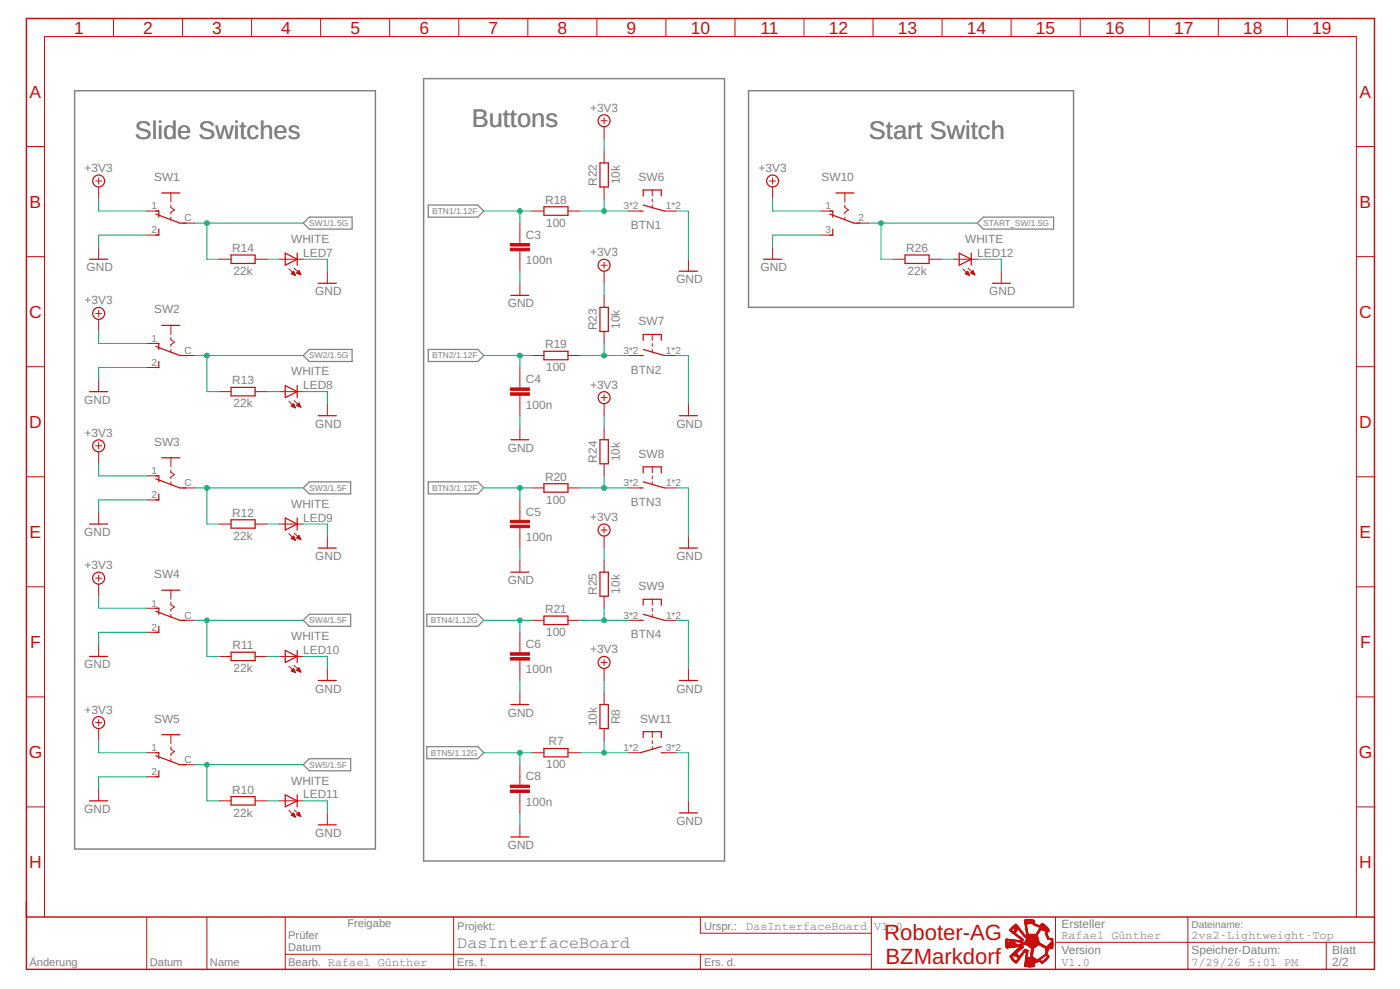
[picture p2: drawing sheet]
<svg xmlns="http://www.w3.org/2000/svg" width="287mm" height="203mm" viewBox="0 0 287 203" stroke-linecap="round" stroke-linejoin="round" font-family="sans-serif">
<path d="M15.3 18.6h61.7v155.5h-61.7zM86.9 16.1h61.7v160.5h-61.7zM153.5 18.6h66.7v44.4h-66.7z" fill="none" stroke="#808080" stroke-width=".3"/>
<path d="M63.4 44.5h8.8v2.5h-8.8l-1.2-1.2zM87.8 42.1h10.2l1.2 1.2-1.2 1.2h-10.2zM201.7 44.5h14.4v2.5h-14.4l-1.3-1.2zM63.4 71.7h8.8v2.4h-8.8l-1.2-1.2zM87.8 71.7h10.2l1.2 1.2-1.2 1.2h-10.2zM63.4 98.8h8.5v2.5h-8.5l-1.2-1.2zM87.8 98.8h10.2l1.2 1.3-1.2 1.2h-10.2zM63.4 126h8.5v2.5h-8.5l-1.2-1.3zM87.5 126h10.5l1.2 1.2-1.2 1.3h-10.5zM62.2 156.8l1.2-1.2h8.5v2.5h-8.5zM87.5 153.1h10.5l1.2 1.3-1.2 1.2h-10.5z" fill="none" stroke="#808080" stroke-width=".25"/>
<g fill="none" stroke="#c90d0c" stroke-width=".21">
<path d="M23.3 3.8v3.7M37.4 3.8v3.7M51.6 3.8v3.7M65.8 3.8v3.7M79.9 3.8v3.7M94.1 3.8v3.7M108.3 3.8v3.7M122.4 3.8v3.7M136.6 3.8v3.7M150.7 3.8v3.7M164.9 3.8v3.7M179.1 3.8v3.7"/>
<path d="M193.2 3.8v3.7M207.4 3.8v3.7M221.6 3.8v3.7M235.7 3.8v3.7M249.9 3.8v3.7M264.1 3.8v3.7M5.4 30.1h3.7M19.6 37.1h1.2M20.2 36.5v1.2M20.2 38.4v2.4M35.1 39.6v1.8M123.3 24.8h1.2"/>
<path d="M123.9 24.2v1.2M123.9 26v2.5M123.9 30.9v2.5M123.9 38.4v2.4M133.8 39v1.2M157.9 37.1h1.2M158.5 36.5v1.2M158.5 38.4v2.4M173.3 39.6v1.8M278.2 30.1h3.7M5.4 52.6h3.7M20.2 50.7v2.5"/>
<path d="M30.1 43.3h2.5M30.1 48.2h2.5M35.1 42.1v.4l.7 .6-.7 .4v.4M35.1 44.5v.6M37.5 45.8h2.5M44.9 53.2h2.5M52.3 53.2h2.5M57.3 53.2h4.9M59.2 55.1l1.4 1.4M59.8 56.2h.7M59.8 56h.6M59.9 55.9h.4"/>
<path d="M60 56.3h.5M60.1 55.8h.2M60.2 55.7h.1M60.2 55.6l.4 .9-.9-.4zM60.3 56.4h.2M60.3 55l1.4 1.4M60.6 56.5h.1M60.8 56l.5-.5 .4 .9zM60.9 56h.7M60.9 55.9h.6M61 55.8h.5M61.2 56.2h.4"/>
<path d="M61.2 55.7h.2M61.3 55.6h.1M61.4 56.3h.3M67.1 55.6v2.5M106.6 45.8v4.2M106.6 51.4v4.2M106.6 58.1v2.5M109.1 43.3h2.5M116.5 43.3h2.5M123.3 54.4h1.2M123.9 53.8v1.2M123.9 55.6v2.5"/>
<path d="M128.9 43.3h2.4M133.8 40.8v.6M133.8 42.1v.6M136.3 43.3h2.4M141.2 53.2v2.4M158.5 50.7v2.5M168.4 43.3h2.4M168.4 48.2h2.4M173.3 42.1v.4l.7 .6-.7 .4v.4M173.3 44.5v.6M175.8 45.8h2.4M183.2 53.2h2.4"/>
<path d="M190.6 53.2h2.4M195.5 53.2h4.9M197.5 55.1l1.3 1.4M198 56.1l.5-.5 .3 .9zM198 56.2h.7M198.1 56h.6M198.2 55.9h.4M198.3 56.3h.4M198.3 55.8h.2M198.4 55.7h.1M198.6 56.4h.2M198.6 55l1.4 1.4"/>
<path d="M198.8 56.5h.1M199.1 56l.5-.5 .4 .9zM199.2 56h.6M199.2 55.9h.6M199.3 55.8h.4M199.4 56.2h.5M199.4 55.7h.3M199.5 55.6h.1M199.7 56.3h.2M205.4 55.6v2.5M278.2 52.6h3.7M5.4 75.2h3.7"/>
<path d="M19.6 64.3h1.2M20.2 63.6v1.3M20.2 65.5v2.5M20.2 77.9v2.4M30.1 75.4h2.5M30.1 70.4h2.5M35.1 66.7v1.9M35.1 69.2v.5l.7 .5-.7 .5v.4M35.1 71.7v.6M37.5 72.9h2.5M106.6 75.4v4.2M109.1 72.9h2.5"/>
<path d="M116.5 72.9h2.5M123.9 60.6v2.4M123.9 68v2.4M128.9 72.9h2.4M133.8 68.6v1.2M133.8 70.4v.7M133.8 71.7v.6M136.3 72.9h2.4M278.2 75.2h3.7M5.4 97.8h3.7M19.6 91.4h1.2M20.2 90.8v1.3"/>
<path d="M20.2 92.7v2.4M30.1 97.6h2.5M35.1 93.9v1.9M35.1 96.4v.5l.7 .4-.7 .6v.3M35.1 98.8v.7M44.9 80.3h2.5M52.3 80.3h2.5M57.3 80.3h4.9M59.2 82.3l1.4 1.4M59.7 83.3l.9 .4M59.7 83.3l.5-.5 .4 .9M59.8 83.3h.6"/>
<path d="M59.9 83.1h.5M59.9 83.4h.6M60 83h.3M60.1 82.9h.2M60.2 83.5h.3M60.2 82.8h.1M60.3 82.2l1.4 1.3M60.5 83.6h.1M60.9 83.1h.6M61 83h.5M61.1 83.3h.5M61.1 82.9h.3"/>
<path d="M61.2 82.8h.2M61.3 82.7h.1M61.3 83.4h.3M61.3 82.7l-.5 .5 .9 .3M61.3 82.7l.4 .8M61.6 83.5h.1M67.1 82.8v2.5M106.6 81.1v4.2M106.6 87.7v2.5M123.3 81.6h1.2M123.9 80.9v1.3M123.9 82.8v2.5"/>
<path d="M123.9 87.7v2.5M123.9 95.1v2.5M133.8 95.8v1.2M133.8 97.6v.6M133.8 98.8v.7M141.2 82.8v2.5M278.2 97.8h3.7M19.6 118.6h1.2M20.2 105v2.5M20.2 118v1.2M20.2 119.8v2.5M30.1 102.5h2.5"/>
<path d="M37.5 100.1h2.5M44.9 107.5h2.5M52.3 107.5h2.5M57.3 107.5h4.9M59.2 109.5l1.4 1.3M59.8 110.4h.6M59.9 110.5h.6M59.9 110.3h.5M60 110.2h.3M60.1 110.6h.4M60.1 110h.2M60.2 109.9l.4 .9-.9-.4z"/>
<path d="M60.3 109.3l1.4 1.4M60.4 110.7h.2M60.9 110.3h.6M61 110.4h.6M61 110.2h.5M61.1 110h.3M61.3 110.5h.3M61.3 109.9h.1M61.3 109.8l.4 .9-.9-.4zM61.5 110.6h.2M67.1 109.9v2.5M106.6 102.5v4.2"/>
<path d="M106.6 108.2v4.2M106.6 114.9v2.4M109.1 100.1h2.5M116.5 100.1h2.5M123.3 108.7h1.2M123.9 108.1v1.2M123.9 109.9v2.5M123.9 114.9v2.4M128.9 100.1h2.4M136.3 100.1h2.4M141.2 109.9v2.5M5.4 120.4h3.7"/>
<path d="M20.2 132.2v2.4M30.1 129.7h2.5M30.1 124.8h2.5M35.1 121.1v1.8M35.1 123.5v.5l.7 .5-.7 .5v.4M35.1 126v.6M37.5 127.2h2.5M44.9 134.6h2.5M52.3 134.6h2.5M57.3 134.6h4.9M59.2 136.6l1.4 1.4M59.7 137.6l.9 .4"/>
<path d="M59.8 137.6h.6M59.8 137.5h.6M59.9 137.4h.4M60 137.7h.5M60.1 137.3h.2M60.2 137.1h.1M60.2 137.1l.4 .9M60.2 137.1l-.5 .5M60.3 137.8h.2M60.3 136.5l1.4 1.4M60.6 138h.1M60.9 137.5h.7"/>
<path d="M60.9 137.4h.6M61.1 137.3h.3M61.2 137.6h.4M61.2 137.1h.2M61.3 137h.1M61.3 137l.4 .8-.9-.3zM61.4 137.7h.3M67.1 137.1v2.5M106.6 129.7v4.2M106.6 135.4v4.2M109.1 127.2h2.5M116.5 127.2h2.5"/>
<path d="M123.3 135.9h1.2M123.9 122.3v2.5M123.9 135.3v1.2M123.9 137.1v2.5M128.9 127.2h2.4M133.8 122.9v1.2M133.8 124.8v.6M133.8 126v.6M136.3 127.2h2.4M141.2 137.1v2.5M278.2 120.4h3.7M5.4 142.9h3.7"/>
<path d="M19.6 148.2h1.2M20.2 147.6v1.2M20.2 149.4v2.5M30.1 159.3h2.5M30.1 154.4h2.5M35.1 150.7v1.8M35.1 153.1v.5l.7 .5-.7 .5v.4M35.1 155.6v.6M37.5 156.8h2.5M106.6 142v2.5M106.6 156.8v4.3M109.1 154.4h2.5"/>
<path d="M116.5 154.4h2.5M123.9 142v2.5M123.9 149.4v2.5M128.9 154.4h2.4M133.8 150.1v1.2M133.8 151.9v.6M133.8 153.1v.7M136.3 154.4h2.4M278.2 142.9h3.7M5.4 165.5h3.7M20.2 161.8v2.5M44.9 164.3h2.5"/>
<path d="M52.3 164.3h2.5M57.3 164.3h4.9M59.2 166.2l1.4 1.4M59.7 167.2l.5-.5 .4 .9zM59.8 167.2h.6M59.9 167.3h.6M59.9 167h.5M60 166.9h.3M60.1 166.8h.2M60.2 167.4h.3M60.3 166.1l1.4 1.4M60.4 167.5h.2"/>
<path d="M60.8 167.1l.5-.5 .4 .9zM60.9 167h.6M61 167.2h.6M61 166.9h.5M61.1 166.8h.3M61.2 166.7h.2M61.3 167.3h.3M61.6 167.4h.1M67.1 166.7v2.5M106.6 162.5v4.2M106.6 169.2v2.5M141.2 164.3v2.4"/>
<path d="M278.2 165.5h3.7M9.1 188.1v-180.6h269.1v180.6M30.1 188.2v10.6M42.4 188.2v10.6M58.5 188.1v10.7M58.5 195.7h120.2M93 188.1v10.7M143.7 188.1v3.3h35M143.7 195.7v3.1M178.7 188.1v10.7M216.5 193.3h65.3M216.5 188.1v10.7"/>
<path d="M243.7 188.1v10.7M272 193.3v5.5"/>
</g>
<path d="M5.4 188.1h276.5v-184.3h-276.5v195h276.5v-10.6" fill="none" stroke="#c90d0c" stroke-width=".3"/>
<g fill="#c90d0c" stroke="#c90d0c" stroke-width=".21">
<path d="M211 198.3h.5z"/>
<path d="M210.5 198.2l1.4 .1z"/>
<path d="M210.2 198.2h2z"/>
<path d="M210.2 198.1l2 .1z"/>
<path d="M210.2 198.1h2z"/>
<path d="M210.2 198h.3z"/>
<path d="M210.6 198h1.6z"/>
<path d="M210.2 197.9l.3 .1z"/>
<path d="M210.5 197.9l1.7 .1z"/>
<path d="M210.2 197.8l.3 .1z"/>
<path d="M210.5 197.8l1.7 .1z"/>
<path d="M210.2 197.8h2z"/>
<path d="M210.2 197.7h2z"/>
<path d="M210.2 197.6l2 .1z"/>
<path d="M210.2 197.6h2z"/>
<path d="M210.3 197.5h2z"/>
<path d="M213.7 197.5h.2z"/>
<path d="M208.3 197.5h.2z"/>
<path d="M213.6 197.5h.4z"/>
<path d="M208.3 197.4l.3 .1z"/>
<path d="M210.2 197.4l2.3 .1z"/>
<path d="M213.5 197.4l.5 .1z"/>
<path d="M208.2 197.4h.4z"/>
<path d="M210.3 197.4h2.3z"/>
<path d="M213.5 197.4h.6z"/>
<path d="M208.1 197.3l.5 .1z"/>
<path d="M210.3 197.3l2.4 .1z"/>
<path d="M213.4 197.3l.7 .1z"/>
<path d="M208.1 197.3h.6z"/>
<path d="M210.2 197.3h2.6z"/>
<path d="M213.3 197.3h.9z"/>
<path d="M208 197.2l.7 .1z"/>
<path d="M210.3 197.2l2.6 .1z"/>
<path d="M213.3 197.2l.4 .1z"/>
<path d="M213.8 197.2l.4 .1z"/>
<path d="M207.9 197.2h.9z"/>
<path d="M210.3 197.2h2.8z"/>
<path d="M213.2 197.2h.5z"/>
<path d="M213.9 197.2h.4z"/>
<path d="M207.9 197.1l.4 .1z"/>
<path d="M208.4 197.1l.3 .1z"/>
<path d="M210.3 197.1l3.3 .1z"/>
<path d="M213.9 197.1l.4 .1z"/>
<path d="M207.8 197.1h.5z"/>
<path d="M208.5 197.1h.3z"/>
<path d="M210.3 197.1h3.3z"/>
<path d="M214 197.1h.4z"/>
<path d="M207.8 197l.4 .1z"/>
<path d="M208.5 197l.4 .1z"/>
<path d="M210.3 197l3.2 .1z"/>
<path d="M214.1 197l.4 .1z"/>
<path d="M207.7 197h.5z"/>
<path d="M208.5 197h.4z"/>
<path d="M210.3 197h3.1z"/>
<path d="M214.1 197h.4z"/>
<path d="M207.6 196.9l.5 .1z"/>
<path d="M208.6 196.9l.3 .1z"/>
<path d="M210.3 196.9l3.1 .1z"/>
<path d="M214.2 196.9l.4 .1z"/>
<path d="M207.6 196.9h.4z"/>
<path d="M208.6 196.9h.4z"/>
<path d="M210.3 196.9h3z"/>
<path d="M214.2 196.9h.4z"/>
<path d="M207.6 196.8l.4 .1z"/>
<path d="M208.7 196.8l.3 .1z"/>
<path d="M210.3 196.8l2.4 .1z"/>
<path d="M212.9 196.8l.4 .1z"/>
<path d="M214.3 196.8l.4 .1z"/>
<path d="M207.6 196.8h.3z"/>
<path d="M208.7 196.8h.3z"/>
<path d="M210.4 196.8h2.2z"/>
<path d="M212.9 196.8h.5z"/>
<path d="M214.4 196.8h.3z"/>
<path d="M207.5 196.7l.4 .1z"/>
<path d="M208.7 196.7l.3 .1z"/>
<path d="M210.4 196.7l2.2 .1z"/>
<path d="M212.9 196.7l.5 .1z"/>
<path d="M214.4 196.7l.4 .1z"/>
<path d="M207.5 196.7h.3z"/>
<path d="M208.7 196.7h.4z"/>
<path d="M210.4 196.7h2.1z"/>
<path d="M213 196.7h.5z"/>
<path d="M214.4 196.7h.4z"/>
<path d="M207.5 196.6l.3 .1z"/>
<path d="M208.8 196.6l.3 .1z"/>
<path d="M210.4 196.6l2 .1z"/>
<path d="M213.1 196.6l.5 .1z"/>
<path d="M214.5 196.6l.3 .1z"/>
<path d="M207.4 196.6h.4z"/>
<path d="M208.8 196.6h.3z"/>
<path d="M210.4 196.6h1.9z"/>
<path d="M213.2 196.6h.4z"/>
<path d="M214.5 196.6h.4z"/>
<path d="M207.4 196.5l.3 .1z"/>
<path d="M208.9 196.5l.3 .1z"/>
<path d="M210.4 196.5l1.9 .1z"/>
<path d="M213.2 196.5l.5 .1z"/>
<path d="M214.6 196.5l.3 .1z"/>
<path d="M207.4 196.5h.3z"/>
<path d="M208.9 196.5h.3z"/>
<path d="M210.4 196.5h.3z"/>
<path d="M210.8 196.5h1.4z"/>
<path d="M213.3 196.5h.5z"/>
<path d="M214.6 196.5h.4z"/>
<path d="M207.3 196.4l.4 .1z"/>
<path d="M208.9 196.4l.4 .1z"/>
<path d="M210.4 196.4l.3 .1z"/>
<path d="M210.9 196.4l1.1 .1z"/>
<path d="M213.4 196.4l.4 .1z"/>
<path d="M214.6 196.4l.4 .1z"/>
<path d="M207.3 196.4h.4z"/>
<path d="M208.8 196.4h.5z"/>
<path d="M210.4 196.4h.3z"/>
<path d="M211.1 196.4h.9z"/>
<path d="M213.4 196.4h.4z"/>
<path d="M214.7 196.4h.3z"/>
<path d="M207.3 196.3l.3 .1z"/>
<path d="M208.7 196.3l.6 .1z"/>
<path d="M210.4 196.3l.3 .1z"/>
<path d="M211.2 196.3l.7 .1z"/>
<path d="M213.5 196.3l.4 .1z"/>
<path d="M214.7 196.3l.4 .1z"/>
<path d="M207.2 196.3h.4z"/>
<path d="M208.7 196.3h.7z"/>
<path d="M210.4 196.3h.3z"/>
<path d="M211.4 196.3h.4z"/>
<path d="M213.6 196.3h.4z"/>
<path d="M214.7 196.3h.4z"/>
<path d="M211.3 196.3h.5z"/>
<path d="M213.7 196.3h.3z"/>
<path d="M214.8 196.3h.3z"/>
<path d="M207.2 196.2h.3z"/>
<path d="M208.6 196.2h.8z"/>
<path d="M210.4 196.2h.3z"/>
<path d="M211.3 196.2h.5z"/>
<path d="M213.7 196.2h.4z"/>
<path d="M214.8 196.2h.4z"/>
<path d="M208.5 196.2h.6z"/>
<path d="M209.1 196.2h.4z"/>
<path d="M211.4 196.2h.4z"/>
<path d="M213.8 196.2h.3z"/>
<path d="M207.2 196.1l.4 .1z"/>
<path d="M208.4 196.1l.6 .1z"/>
<path d="M209.1 196.1l.4 .1z"/>
<path d="M210.4 196.1l.3 .1z"/>
<path d="M211.4 196.1l.4 .1z"/>
<path d="M213.9 196.1l.3 .1z"/>
<path d="M214.8 196.1l.4 .1z"/>
<path d="M207.2 196l.4 .1z"/>
<path d="M208.4 196l.6 .1z"/>
<path d="M209.2 196l.3 .1z"/>
<path d="M210.5 196l.3 .1z"/>
<path d="M211.4 196l.4 .1z"/>
<path d="M213.9 196l.4 .1z"/>
<path d="M214.7 196l.4 .1z"/>
<path d="M207.3 196h.4z"/>
<path d="M207.9 196h1z"/>
<path d="M209.2 196h.4z"/>
<path d="M210.5 196h.3z"/>
<path d="M211.4 196h.4z"/>
<path d="M214 196h.3z"/>
<path d="M214.7 196h.4z"/>
<path d="M207.3 196h1.6z"/>
<path d="M209.3 196h.3z"/>
<path d="M214.1 196h.3z"/>
<path d="M214.6 196h.4z"/>
<path d="M207.3 195.9l1.5 .1z"/>
<path d="M209.3 195.9l.4 .1z"/>
<path d="M210.5 195.9l.3 .1z"/>
<path d="M211.4 195.9l.4 .1z"/>
<path d="M214.1 195.9l.4 .1z"/>
<path d="M214.6 195.9l.4 .1z"/>
<path d="M207.4 195.9h1.3z"/>
<path d="M209.3 195.9h.4z"/>
<path d="M210.5 195.9h.3z"/>
<path d="M211.4 195.9h.4z"/>
<path d="M214.2 195.9h.8z"/>
<path d="M207.5 195.8l1.2 .1z"/>
<path d="M209.4 195.8l.3 .1z"/>
<path d="M210.5 195.8l.3 .1z"/>
<path d="M211.4 195.8l.4 .1z"/>
<path d="M214.3 195.8l.6 .1z"/>
<path d="M207.5 195.8h1.1z"/>
<path d="M209.4 195.8h.4z"/>
<path d="M210.5 195.8h.3z"/>
<path d="M211.4 195.8h.4z"/>
<path d="M214.3 195.8h.6z"/>
<path d="M207.6 195.7h1z"/>
<path d="M209.4 195.7h.4z"/>
<path d="M210.5 195.7h.3z"/>
<path d="M211.4 195.7h.4z"/>
<path d="M214.4 195.7h.4z"/>
<path d="M209.5 195.7h.3z"/>
<path d="M207.7 195.6l.9 .1z"/>
<path d="M209.5 195.6l.4 .1z"/>
<path d="M210.5 195.6l.3 .1z"/>
<path d="M211.4 195.6l.4 .1z"/>
<path d="M214.4 195.6l.3 .1z"/>
<path d="M207.7 195.6h.9z"/>
<path d="M209.6 195.6h.3z"/>
<path d="M210.5 195.6h.3z"/>
<path d="M211.4 195.6h.4z"/>
<path d="M214.4 195.6h.3z"/>
<path d="M207.8 195.5l.8 .1z"/>
<path d="M209.6 195.5l.3 .1z"/>
<path d="M210.5 195.5l.3 .1z"/>
<path d="M211.5 195.5l.4 .1z"/>
<path d="M214.4 195.5l.3 .1z"/>
<path d="M207.8 195.5h.8z"/>
<path d="M209.6 195.5h.4z"/>
<path d="M210.5 195.5h.3z"/>
<path d="M211.5 195.5h.4z"/>
<path d="M214.4 195.5h.4z"/>
<path d="M207.9 195.4l.7 .1z"/>
<path d="M209.7 195.4l.3 .1z"/>
<path d="M210.5 195.4l.3 .1z"/>
<path d="M211.5 195.4l.4 .1z"/>
<path d="M214.4 195.4l.4 .1z"/>
<path d="M207.9 195.4h.7z"/>
<path d="M209.7 195.4h.4z"/>
<path d="M210.5 195.4h.3z"/>
<path d="M211.5 195.4h.4z"/>
<path d="M214.5 195.4h.3z"/>
<path d="M208 195.3l.7 .1z"/>
<path d="M209.7 195.3l.4 .1z"/>
<path d="M210.5 195.3l.3 .1z"/>
<path d="M211.5 195.3l.4 .1z"/>
<path d="M214.5 195.3l.3 .1z"/>
<path d="M208 195.3h.7z"/>
<path d="M209.8 195.3h.4z"/>
<path d="M210.5 195.3h.3z"/>
<path d="M211.5 195.3h.4z"/>
<path d="M214.5 195.3h.4z"/>
<path d="M208.1 195.2l.6 .1z"/>
<path d="M209.8 195.2l.6 .1z"/>
<path d="M210.5 195.2l.3 .1z"/>
<path d="M211.5 195.2l.4 .1z"/>
<path d="M214.5 195.2l.4 .1z"/>
<path d="M208.1 195.2h.7z"/>
<path d="M209.8 195.2h.7z"/>
<path d="M210.5 195.2h.3z"/>
<path d="M211.5 195.2h.4z"/>
<path d="M214.5 195.2h.4z"/>
<path d="M208.2 195.1l.7 .1z"/>
<path d="M209.9 195.1l.9 .1z"/>
<path d="M211.5 195.1l.4 .1z"/>
<path d="M214.5 195.1l.4 .1z"/>
<path d="M208.2 195.1h.7z"/>
<path d="M209.9 195.1h.9z"/>
<path d="M211.5 195.1h.4z"/>
<path d="M214.5 195.1h.4z"/>
<path d="M208.3 195l.7 .1z"/>
<path d="M210 195l.8 .1z"/>
<path d="M211.5 195l.4 .1z"/>
<path d="M214.5 195l.5 .1z"/>
<path d="M208.3 195h.7z"/>
<path d="M210 195h.8z"/>
<path d="M211.5 195h.4z"/>
<path d="M214.5 195h.5z"/>
<path d="M208.4 194.9l.7 .1z"/>
<path d="M210 194.9l.9 .1z"/>
<path d="M211.5 194.9l.4 .1z"/>
<path d="M214.5 194.9l.5 .1z"/>
<path d="M208.4 194.9h.7z"/>
<path d="M210.1 194.9h.7z"/>
<path d="M211.6 194.9h.4z"/>
<path d="M214.5 194.9h.5z"/>
<path d="M208.5 194.8l.7 .1z"/>
<path d="M210.1 194.8l.6 .1z"/>
<path d="M211.6 194.8l.4 .1z"/>
<path d="M214.5 194.8l.5 .1z"/>
<path d="M208.6 194.8h.7z"/>
<path d="M210.1 194.8h.5z"/>
<path d="M211.6 194.8h.4z"/>
<path d="M214.5 194.8h.6z"/>
<path d="M208.6 194.7l.7 .1z"/>
<path d="M210.2 194.7l.3 .1z"/>
<path d="M211.6 194.7l.4 .1z"/>
<path d="M214.5 194.7l.6 .1z"/>
<path d="M208.7 194.7h.7z"/>
<path d="M210.2 194.7h.2z"/>
<path d="M211.6 194.7h.4z"/>
<path d="M214.5 194.7h.6z"/>
<path d="M208.7 194.6l.8 .1z"/>
<path d="M211.6 194.6l.4 .1z"/>
<path d="M214.5 194.6l.6 .1z"/>
<path d="M208.8 194.6h.7z"/>
<path d="M211.6 194.6h.4z"/>
<path d="M214.5 194.6h.7z"/>
<path d="M208.8 194.5l.8 .1z"/>
<path d="M211.6 194.5l.4 .1z"/>
<path d="M214.5 194.5l1.4 .1z"/>
<path d="M208.8 194.5h.9z"/>
<path d="M211.6 194.5h.4z"/>
<path d="M214.5 194.5h1.4z"/>
<path d="M208.9 194.5h.8z"/>
<path d="M214.4 194.5h1.6z"/>
<path d="M206.4 194.4h.4z"/>
<path d="M209 194.4h.8z"/>
<path d="M211.5 194.4h.6z"/>
<path d="M214.3 194.4h1.6z"/>
<path d="M206.4 194.4h.7z"/>
<path d="M209 194.4h.9z"/>
<path d="M211.4 194.4h.8z"/>
<path d="M214.2 194.4h1.7z"/>
<path d="M206.4 194.3l1.1 .1z"/>
<path d="M209.1 194.3l.8 .1z"/>
<path d="M211.4 194.3l.8 .1z"/>
<path d="M214.2 194.3l1.7 .1z"/>
<path d="M206.4 194.2l1.4 .1z"/>
<path d="M209.1 194.2l.8 .1z"/>
<path d="M211.3 194.2l1 .1z"/>
<path d="M214 194.2l1.9 .1z"/>
<path d="M206.4 194.2h1.8z"/>
<path d="M209.2 194.2h.7z"/>
<path d="M211.2 194.2h1.1z"/>
<path d="M214 194.2h1.9z"/>
<path d="M206.3 194.2h2.3z"/>
<path d="M209.3 194.2h.6z"/>
<path d="M211.1 194.2h1.3z"/>
<path d="M213.9 194.2h.7z"/>
<path d="M214.7 194.2h1.2z"/>
<path d="M206.3 194.1l2.7 .1z"/>
<path d="M209.3 194.1l.5 .1z"/>
<path d="M211.1 194.1l1.4 .1z"/>
<path d="M213.8 194.1l.7 .1z"/>
<path d="M214.8 194.1l1.2 .1z"/>
<path d="M206.3 194.1h3z"/>
<path d="M209.4 194.1h.4z"/>
<path d="M211 194.1h1.6z"/>
<path d="M213.7 194.1h.7z"/>
<path d="M214.8 194.1h1.1z"/>
<path d="M206.3 194l3.5 .1z"/>
<path d="M210.9 194l1.7 .1z"/>
<path d="M213.6 194l.7 .1z"/>
<path d="M214.9 194l1 .1z"/>
<path d="M206.3 194h3.5z"/>
<path d="M210.8 194h1.9z"/>
<path d="M213.5 194h.7z"/>
<path d="M214.9 194h1z"/>
<path d="M206.3 193.9h3.4z"/>
<path d="M210.8 193.9h2z"/>
<path d="M213.4 193.9h.7z"/>
<path d="M215 193.9h.9z"/>
<path d="M210.7 193.9h2.2z"/>
<path d="M215 193.9h1z"/>
<path d="M206.3 193.8l2.4 .1z"/>
<path d="M208.8 193.8l1 .1z"/>
<path d="M210.7 193.8l2.2 .1z"/>
<path d="M213.3 193.8l.7 .1z"/>
<path d="M215.1 193.8l.9 .1z"/>
<path d="M206.3 193.8h2.3z"/>
<path d="M209 193.8h.9z"/>
<path d="M210.6 193.8h2.4z"/>
<path d="M213.2 193.8h.7z"/>
<path d="M215.1 193.8h.9z"/>
<path d="M206.3 193.7l2.3 .1z"/>
<path d="M209 193.7l1.1 .1z"/>
<path d="M210.5 193.7l3.3 .1z"/>
<path d="M215.2 193.7l.8 .1z"/>
<path d="M206.3 193.7h2.2z"/>
<path d="M209.2 193.7h1z"/>
<path d="M210.5 193.7h3.2z"/>
<path d="M215.2 193.7h.8z"/>
<path d="M206.3 193.6l.3 .1z"/>
<path d="M206.6 193.6l1.9 .1z"/>
<path d="M209.3 193.6l4.3 .1z"/>
<path d="M215.3 193.6l.7 .1z"/>
<path d="M206.3 193.6h.3z"/>
<path d="M206.7 193.6h1.7z"/>
<path d="M209.4 193.6h4.2z"/>
<path d="M215.3 193.6h.7z"/>
<path d="M206.3 193.5l.3 .1z"/>
<path d="M206.7 193.5l1.7 .1z"/>
<path d="M209.5 193.5l4 .1z"/>
<path d="M215.4 193.5l.6 .1z"/>
<path d="M206.3 193.5h.2z"/>
<path d="M206.8 193.5h1.5z"/>
<path d="M209.6 193.5h3.8z"/>
<path d="M215.4 193.5h.6z"/>
<path d="M206.3 193.4l.3 .1z"/>
<path d="M206.8 193.4l1.4 .1z"/>
<path d="M209.8 193.4l3.5 .1z"/>
<path d="M215.5 193.4l.5 .1z"/>
<path d="M206.3 193.4h.3z"/>
<path d="M206.8 193.4h1.4z"/>
<path d="M209.9 193.4h3.3z"/>
<path d="M215.5 193.4h.5z"/>
<path d="M206.3 193.3l.3 .1z"/>
<path d="M206.9 193.3l1.2 .1z"/>
<path d="M210 193.3l3.2 .1z"/>
<path d="M215.6 193.3l.4 .1z"/>
<path d="M206.3 193.3h.3z"/>
<path d="M206.9 193.3h1.2z"/>
<path d="M210.1 193.3h3.1z"/>
<path d="M215.6 193.3h.4z"/>
<path d="M206.3 193.2l.3 .1z"/>
<path d="M207 193.2l1 .1z"/>
<path d="M209.5 193.2l.2 .1z"/>
<path d="M210.2 193.2l3 .1z"/>
<path d="M215.6 193.2l.4 .1z"/>
<path d="M206.3 193.2h.3z"/>
<path d="M207 193.2h1z"/>
<path d="M209.1 193.2h.6z"/>
<path d="M210.2 193.2h2.9z"/>
<path d="M215.6 193.2h.3z"/>
<path d="M206.3 193.1l.3 .1z"/>
<path d="M207.1 193.1l.8 .1z"/>
<path d="M208.7 193.1l1 .1z"/>
<path d="M210.3 193.1l2.8 .1z"/>
<path d="M215.6 193.1l.3 .1z"/>
<path d="M206.3 193.1h.3z"/>
<path d="M207.1 193.1h.8z"/>
<path d="M208.4 193.1h1.3z"/>
<path d="M210.3 193.1h2.8z"/>
<path d="M215.6 193.1h.3z"/>
<path d="M206.3 193l.3 .1z"/>
<path d="M207.1 193l.7 .1z"/>
<path d="M207.9 193l1.9 .1z"/>
<path d="M210.3 193l2.8 .1z"/>
<path d="M215.6 193l.3 .1z"/>
<path d="M206.3 193h.3z"/>
<path d="M207.2 193h2.6z"/>
<path d="M210.4 193h2.7z"/>
<path d="M215.6 193h.3z"/>
<path d="M206.3 192.9l.3 .1z"/>
<path d="M207.2 192.9l2.2 .1z"/>
<path d="M209.5 192.9l.3 .1z"/>
<path d="M210.4 192.9l2.7 .1z"/>
<path d="M215.6 192.9l.3 .1z"/>
<path d="M206.3 192.9h.3z"/>
<path d="M206.8 192.9h2.2z"/>
<path d="M209.5 192.9h.3z"/>
<path d="M210.4 192.9h2.7z"/>
<path d="M215.6 192.9h.3z"/>
<path d="M206.3 192.8l2.4 .1z"/>
<path d="M209.5 192.8l.4 .1z"/>
<path d="M210.4 192.8l2.6 .1z"/>
<path d="M215.6 192.8l.3 .1z"/>
<path d="M206.3 192.8h2z"/>
<path d="M209.6 192.8h.3z"/>
<path d="M210.4 192.8h2.6z"/>
<path d="M215.6 192.8h.3z"/>
<path d="M206.3 192.7l1.6 .1z"/>
<path d="M209.6 192.7l.3 .1z"/>
<path d="M210.5 192.7l2.5 .1z"/>
<path d="M215.6 192.7l.3 .1z"/>
<path d="M206.3 192.7h1.2z"/>
<path d="M209.5 192.7h.4z"/>
<path d="M210.4 192.7h2.6z"/>
<path d="M215.4 192.7h.6z"/>
<path d="M206.3 192.7h.8z"/>
<path d="M209.4 192.7h.5z"/>
<path d="M210.5 192.7h2.5z"/>
<path d="M214.9 192.7h1z"/>
<path d="M206.3 192.6h.4z"/>
<path d="M209.4 192.6h.4z"/>
<path d="M210.5 192.6h2.5z"/>
<path d="M214.9 192.6h1z"/>
<path d="M209.3 192.6h.5z"/>
<path d="M209.3 192.5l.4 .1z"/>
<path d="M210.6 192.5l2.3 .1z"/>
<path d="M214.9 192.5l1 .1z"/>
<path d="M209.2 192.5h.4z"/>
<path d="M210.6 192.5h2.3z"/>
<path d="M214.8 192.5h1.1z"/>
<path d="M209.1 192.4h.5z"/>
<path d="M210.6 192.4h2.3z"/>
<path d="M214.8 192.4h.3z"/>
<path d="M209.1 192.4h.4z"/>
<path d="M209 192.3l.4 .1z"/>
<path d="M210.6 192.3l2.3 .1z"/>
<path d="M214.8 192.3l.3 .1z"/>
<path d="M208.9 192.3h.5z"/>
<path d="M210.6 192.3h2.3z"/>
<path d="M214.8 192.3h.3z"/>
<path d="M208.9 192.2l.4 .1z"/>
<path d="M210.2 192.2l.3 .1z"/>
<path d="M210.7 192.2l2.2 .1z"/>
<path d="M214.7 192.2l.3 .1z"/>
<path d="M208.8 192.2h.4z"/>
<path d="M210.2 192.2h.3z"/>
<path d="M210.7 192.2h2.2z"/>
<path d="M214.7 192.2h.3z"/>
<path d="M208.7 192.1l.5 .1z"/>
<path d="M210.1 192.1l2.7 .1z"/>
<path d="M214.7 192.1l.3 .1z"/>
<path d="M208.7 192.1h.4z"/>
<path d="M210.1 192.1h2.7z"/>
<path d="M214.7 192.1h.3z"/>
<path d="M208.6 192l.4 .1z"/>
<path d="M210.1 192l2.7 .1z"/>
<path d="M214.6 192l.4 .1z"/>
<path d="M208.6 192h.4z"/>
<path d="M210 192h2.8z"/>
<path d="M214.6 192h.3z"/>
<path d="M208.5 191.9l.4 .1z"/>
<path d="M210 191.9l.4 .1z"/>
<path d="M210.4 191.9l2.4 .1z"/>
<path d="M214.6 191.9l.3 .1z"/>
<path d="M208.4 191.9h.5z"/>
<path d="M209.9 191.9h.4z"/>
<path d="M210.5 191.9h2.3z"/>
<path d="M214.6 191.9h.3z"/>
<path d="M208.4 191.8l.4 .1z"/>
<path d="M209.9 191.8l.3 .1z"/>
<path d="M210.6 191.8l2.1 .1z"/>
<path d="M214.6 191.8l.3 .1z"/>
<path d="M208.3 191.8h.4z"/>
<path d="M209.9 191.8h.3z"/>
<path d="M210.6 191.8h2.1z"/>
<path d="M214.5 191.8h.4z"/>
<path d="M208.2 191.7l.5 .1z"/>
<path d="M209.8 191.7l.4 .1z"/>
<path d="M210.6 191.7l2.2 .1z"/>
<path d="M214.5 191.7l.3 .1z"/>
<path d="M208.2 191.7h.4z"/>
<path d="M209.8 191.7h.4z"/>
<path d="M210.6 191.7h2.2z"/>
<path d="M214.5 191.7h.3z"/>
<path d="M208.1 191.6l.5 .1z"/>
<path d="M209.7 191.6l.4 .1z"/>
<path d="M210.6 191.6l2.2 .1z"/>
<path d="M214.5 191.6l.3 .1z"/>
<path d="M208 191.6h.5z"/>
<path d="M209.7 191.6h.4z"/>
<path d="M210.6 191.6h.3z"/>
<path d="M212.5 191.6h.4z"/>
<path d="M214.5 191.6h.3z"/>
<path d="M208 191.5l.4 .1z"/>
<path d="M209.7 191.5l.3 .1z"/>
<path d="M210.5 191.5l.4 .1z"/>
<path d="M212.6 191.5l.3 .1z"/>
<path d="M214.4 191.5l.4 .1z"/>
<path d="M207.9 191.5h.5z"/>
<path d="M209.6 191.5h.4z"/>
<path d="M210.5 191.5h.4z"/>
<path d="M212.6 191.5h.3z"/>
<path d="M214.4 191.5h.3z"/>
<path d="M207.8 191.4l.5 .1z"/>
<path d="M209.6 191.4l.4 .1z"/>
<path d="M210.5 191.4l.3 .1z"/>
<path d="M212.6 191.4l.4 .1z"/>
<path d="M214.4 191.4l.3 .1z"/>
<path d="M207.8 191.4h.4z"/>
<path d="M209.5 191.4h.4z"/>
<path d="M210.5 191.4h.3z"/>
<path d="M212.6 191.4h.4z"/>
<path d="M214.4 191.4h.4z"/>
<path d="M207.7 191.3l.5 .1z"/>
<path d="M209.5 191.3l.4 .1z"/>
<path d="M210.5 191.3l.3 .1z"/>
<path d="M212.7 191.3l.3 .1z"/>
<path d="M214.4 191.3l.4 .1z"/>
<path d="M207.6 191.3h.7z"/>
<path d="M209.5 191.3h.3z"/>
<path d="M210.5 191.3h.3z"/>
<path d="M212.7 191.3h.4z"/>
<path d="M214.4 191.3h.4z"/>
<path d="M207.6 191.2l.7 .1z"/>
<path d="M209.4 191.2l.4 .1z"/>
<path d="M210.5 191.2l.3 .1z"/>
<path d="M212.7 191.2l.4 .1z"/>
<path d="M214.5 191.2l.4 .1z"/>
<path d="M207.5 191.2h.8z"/>
<path d="M209.4 191.2h.4z"/>
<path d="M210.5 191.2h.3z"/>
<path d="M212.8 191.2h.3z"/>
<path d="M214.5 191.2h.4z"/>
<path d="M207.4 191.2h1z"/>
<path d="M209.3 191.2h.4z"/>
<path d="M212.8 191.2h.4z"/>
<path d="M214.6 191.2h.4z"/>
<path d="M207.4 191.1h.5z"/>
<path d="M207.9 191.1h.5z"/>
<path d="M209.3 191.1h.4z"/>
<path d="M210.5 191.1h.3z"/>
<path d="M212.8 191.1h.4z"/>
<path d="M214.6 191.1h.4z"/>
<path d="M207.3 191.1h.5z"/>
<path d="M208 191.1h.4z"/>
<path d="M209.3 191.1h.3z"/>
<path d="M214.7 191.1h.4z"/>
<path d="M207.3 191l.4 .1z"/>
<path d="M208 191l.4 .1z"/>
<path d="M209.2 191l.4 .1z"/>
<path d="M210.5 191l.3 .1z"/>
<path d="M212.9 191l.4 .1z"/>
<path d="M214.6 191l.5 .1z"/>
<path d="M207.2 190.9l.4 .1z"/>
<path d="M208 190.9l.4 .1z"/>
<path d="M209.2 190.9l.4 .1z"/>
<path d="M210.5 190.9l.3 .1z"/>
<path d="M212.9 190.9l.4 .1z"/>
<path d="M214.4 190.9l.8 .1z"/>
<path d="M207.2 190.9h.4z"/>
<path d="M208.1 190.9h.3z"/>
<path d="M209.1 190.9h.4z"/>
<path d="M210.5 190.9h.3z"/>
<path d="M212.9 190.9h.4z"/>
<path d="M214.3 190.9h.9z"/>
<path d="M207.1 190.9h.4z"/>
<path d="M208.1 190.9h.4z"/>
<path d="M213 190.9h.4z"/>
<path d="M214.1 190.9h1.1z"/>
<path d="M207.1 190.8h.4z"/>
<path d="M208.1 190.8h.4z"/>
<path d="M209.1 190.8h.3z"/>
<path d="M210.5 190.8h.3z"/>
<path d="M213 190.8h.4z"/>
<path d="M214 190.8h1.2z"/>
<path d="M207.1 190.8h.3z"/>
<path d="M208.2 190.8h.4z"/>
<path d="M209 190.8h.4z"/>
<path d="M213 190.8h.5z"/>
<path d="M213.8 190.8h1.4z"/>
<path d="M207.2 190.7l.3 .1z"/>
<path d="M208.2 190.7l.4 .1z"/>
<path d="M209 190.7l.4 .1z"/>
<path d="M210.4 190.7l.3 .1z"/>
<path d="M213.1 190.7l.4 .1z"/>
<path d="M213.8 190.7l1.4 .1z"/>
<path d="M207.2 190.7h.3z"/>
<path d="M208.1 190.7h.7z"/>
<path d="M209 190.7h.3z"/>
<path d="M210.4 190.7h.3z"/>
<path d="M213.1 190.7h.4z"/>
<path d="M213.6 190.7h1.5z"/>
<path d="M207.2 190.6h.4z"/>
<path d="M208.1 190.6h1.2z"/>
<path d="M210.4 190.6h.3z"/>
<path d="M213.1 190.6h2z"/>
<path d="M207.3 190.5l.3 .1z"/>
<path d="M208.1 190.5l1.2 .1z"/>
<path d="M210.4 190.5l.3 .1z"/>
<path d="M213.2 190.5l1.9 .1z"/>
<path d="M207.3 190.5h.4z"/>
<path d="M208 190.5h1.2z"/>
<path d="M210.4 190.5h.3z"/>
<path d="M213.2 190.5h1.8z"/>
<path d="M207.3 190.4l.4 .1z"/>
<path d="M208 190.4l1.1 .1z"/>
<path d="M210.4 190.4l.3 .1z"/>
<path d="M213.2 190.4l1.8 .1z"/>
<path d="M207.4 190.4h.4z"/>
<path d="M208 190.4h1.1z"/>
<path d="M210.4 190.4h.3z"/>
<path d="M213.3 190.4h1.7z"/>
<path d="M207.5 190.3l.3 .1z"/>
<path d="M208 190.3l1 .1z"/>
<path d="M210.4 190.3l.3 .1z"/>
<path d="M213.3 190.3l1.6 .1z"/>
<path d="M207.5 190.3h.4z"/>
<path d="M208 190.3h1z"/>
<path d="M210.4 190.3h.3z"/>
<path d="M213.3 190.3h1.6z"/>
<path d="M207.5 190.2l1.5 .1z"/>
<path d="M210.4 190.2l.3 .1z"/>
<path d="M213.3 190.2l1.5 .1z"/>
<path d="M207.6 190.2h1.3z"/>
<path d="M210.4 190.2h.3z"/>
<path d="M213.3 190.2h1.5z"/>
<path d="M207.6 190.1l1.3 .1z"/>
<path d="M210.4 190.1l.2 .1z"/>
<path d="M213.1 190.1l1.7 .1z"/>
<path d="M207.6 190.1h1.3z"/>
<path d="M210.3 190.1h.3z"/>
<path d="M213 190.1h1.7z"/>
<path d="M207.8 190l1.1 .1z"/>
<path d="M210.3 190l.3 .1z"/>
<path d="M212.9 190l1.8 .1z"/>
<path d="M207.8 190h1z"/>
<path d="M210.3 190h.3z"/>
<path d="M212.8 190h1.9z"/>
<path d="M207.8 189.9l1 .1z"/>
<path d="M210.3 189.9l.3 .1z"/>
<path d="M212.6 189.9l2 .1z"/>
<path d="M207.9 189.9h.8z"/>
<path d="M210.3 189.9h.3z"/>
<path d="M212.5 189.9h2z"/>
<path d="M208 189.8l.7 .1z"/>
<path d="M210.3 189.8l.3 .1z"/>
<path d="M212.4 189.8l.8 .1z"/>
<path d="M213.2 189.8l1.2 .1z"/>
<path d="M208 189.8h.7z"/>
<path d="M210.3 189.8h.3z"/>
<path d="M212.3 189.8h.7z"/>
<path d="M213.3 189.8h1.1z"/>
<path d="M208.1 189.7l.5 .1z"/>
<path d="M210.2 189.7l.3 .1z"/>
<path d="M212.2 189.7l.7 .1z"/>
<path d="M213.4 189.7l.9 .1z"/>
<path d="M208.2 189.7h.4z"/>
<path d="M210.3 189.7h.3z"/>
<path d="M212.1 189.7h.7z"/>
<path d="M213.4 189.7h.9z"/>
<path d="M208.2 189.6l.3 .1z"/>
<path d="M210.3 189.6l.3 .1z"/>
<path d="M211.9 189.6l.8 .1z"/>
<path d="M213.5 189.6l.7 .1z"/>
<path d="M208.3 189.6h.2z"/>
<path d="M210.3 189.6h.4z"/>
<path d="M211.9 189.6h.7z"/>
<path d="M213.5 189.6h.6z"/>
<path d="M208.3 189.5l.1 .1z"/>
<path d="M210.3 189.5l.4 .1z"/>
<path d="M211.9 189.5l.6 .1z"/>
<path d="M213.6 189.5l.4 .1z"/>
<path d="M210.3 189.5h.4z"/>
<path d="M211.9 189.5h.4z"/>
<path d="M213.6 189.5h.4z"/>
<path d="M210.2 189.4l.7 .1z"/>
<path d="M211.9 189.4l.3 .1z"/>
<path d="M213.7 189.4l.2 .1z"/>
<path d="M210.2 189.4h1z"/>
<path d="M211.9 189.4h.3z"/>
<path d="M210.2 189.4h1.3z"/>
<path d="M210.2 189.3h1.6z"/>
<path d="M211.9 189.3h.3z"/>
<path d="M210.2 189.3h2z"/>
<path d="M210.2 189.2l2 .1z"/>
<path d="M210.2 189.1l.3 .1z"/>
<path d="M210.8 189.1l1.4 .1z"/>
<path d="M210.2 189.1h.3z"/>
<path d="M211 189.1h1.2z"/>
<path d="M211.3 189.1h.9z"/>
<path d="M210.2 189l.3 .1z"/>
<path d="M211.5 189l.7 .1z"/>
<path d="M210.2 189h.3z"/>
<path d="M211.8 189h.4z"/>
<path d="M210.1 188.9l.4 .1z"/>
<path d="M211.7 188.9l.5 .1z"/>
<path d="M210.1 188.9h.8z"/>
<path d="M211.4 188.9h.8z"/>
<path d="M210.1 188.8h2.1z"/>
<path d="M210.1 188.7l2 .1z"/>
<path d="M210.3 188.7h1.5z"/>
<path d="M210.9 188.6l.5 .1z"/>
<path d="M104.7 50.9h3.9v.5h-3.9z"/>
<path d="M104.7 50h3.9v.5h-3.9z"/>
<path d="M104.7 80.6h3.9v.5h-3.9z"/>
<path d="M104.7 79.6h3.9v.5h-3.9z"/>
<path d="M104.7 107.7h3.9v.5h-3.9z"/>
<path d="M104.7 106.7h3.9v.5h-3.9z"/>
<path d="M104.7 134.9h3.9v.5h-3.9z"/>
<path d="M104.7 133.9h3.9v.5h-3.9z"/>
<path d="M104.7 162h3.9v.5h-3.9z"/>
<path d="M104.7 161h3.9v.5h-3.9z"/>
</g>
<g fill="none" stroke="#c90d0c" stroke-width=".25">
<path d="M33.2 39.6h3.7M123.1 33.4h1.7v5h-1.7zM171.4 39.6h3.8M18.4 53.2h3.7M32 43.3h.6v1.2M32 43.9l4.9 1.9h1.2M32.6 47v1.2h-.6M47.4 52.3h4.9v1.7h-4.9zM58.5 51.9l2.5 1.3-2.5 1.2zM61 51.9v2.5M65.3 58.1h3.7M111.6 42.4h4.9v1.8h-4.9z"/>
<path d="M131.3 43.3h.6M131.9 40.2v-1.2h3.7v1.2M131.9 42.1l4.4 1.2M139.3 55.6h3.7M156.6 53.2h3.7M170.2 43.3h.6v1.2M170.2 43.9l5 1.9h1.2M170.8 47v1.2h-.6M185.6 52.3h5v1.7h-5zM196.7 51.9l2.5 1.3-2.5 1.2zM199.2 51.9v2.5M203.5 58.1h3.7"/>
<path d="M32 71.1l4.9 1.8h1.2M32 70.4h.6v1.3M32.6 74.1v1.3h-.6M33.2 66.7h3.7M47.4 79.5h4.9v1.7h-4.9zM58.5 79.1l2.5 1.2-2.5 1.3zM61 79.1v2.5M104.8 60.6h3.7M111.6 72.1h4.9v1.7h-4.9zM123.1 63h1.7v5h-1.7zM131.3 72.9h.6M131.9 69.8v-1.2h3.7v1.2"/>
<path d="M131.9 71.7l4.4 1.2M18.4 80.3h3.7M32 98.2l4.9 1.9h1.2M32 97.6h.6v1.2M33.2 93.9h3.7M65.3 85.3h3.7M104.8 90.2h3.7M111.6 99.2h4.9v1.7h-4.9zM123.1 90.2h1.7v4.9h-1.7zM131.9 97v-1.2h3.7v1.2M131.9 98.8l4.4 1.3M139.3 85.3h3.7"/>
<path d="M18.4 107.5h3.7M32.6 101.3v1.2h-.6M47.4 106.6h4.9v1.7h-4.9zM58.5 106.2l2.5 1.3-2.5 1.2zM61 106.2v2.5M65.3 112.4h3.7M104.8 117.3h3.7M123.1 117.3h1.7v5h-1.7zM131.3 100.1h.6M139.3 112.4h3.7M18.4 134.6h3.7M32 125.4l4.9 1.8h1.2"/>
<path d="M32 124.8h.6v1.2M32.6 128.5v1.2h-.6M33.2 121.1h3.7M47.4 133.8h4.9v1.7h-4.9zM58.5 133.4l2.5 1.2-2.5 1.3zM61 133.4v2.5M65.3 139.6h3.7M111.6 126.4h4.9v1.7h-4.9zM131.3 127.2h.6M131.9 124.1v-1.2h3.7v1.2M131.9 126l4.4 1.2M139.3 139.6h3.7"/>
<path d="M32 154.4h.6v1.2M32 155l4.9 1.8h1.2M32.6 158.1v1.2h-.6M33.2 150.7h3.7M104.8 144.5h3.7M111.6 153.5h4.9v1.7h-4.9zM123.1 144.5h1.7v4.9h-1.7zM131.9 151.3v-1.2h3.7v1.2M135.6 154.4h.7M135.6 153.1l-4.3 1.3M18.4 164.3h3.7M47.4 163.4h4.9v1.7h-4.9z"/>
<path d="M58.5 163l2.5 1.3-2.5 1.2zM61 163v2.5M65.3 169.2h3.7M104.8 171.7h3.7M139.3 166.7h3.7"/>
<circle cx="20.2" cy="37.1" r="1.23"/>
<circle cx="123.9" cy="24.8" r="1.23"/>
<circle cx="158.5" cy="37.1" r="1.23"/>
<circle cx="123.9" cy="54.4" r="1.23"/>
<circle cx="20.2" cy="64.3" r="1.23"/>
<circle cx="20.2" cy="91.4" r="1.23"/>
<circle cx="123.9" cy="81.6" r="1.23"/>
<circle cx="20.2" cy="118.6" r="1.23"/>
<circle cx="123.9" cy="108.7" r="1.23"/>
<circle cx="123.9" cy="135.9" r="1.23"/>
<circle cx="20.2" cy="148.2" r="1.23"/>
</g>
<g fill="none" stroke="#0dab76" stroke-width=".21">
<path d="M123.9 28.5v2.4M20.2 40.8v2.5h9.9M30.1 48.2h-9.9v2.5M40 45.8h22.2M42.4 45.8v7.4h2.5M54.8 53.2h2.5M62.2 53.2h4.9v2.4M99.2 43.3h9.9M106.6 43.3v2.5M106.6 55.6v2.5M119 43.3h9.9M123.9 40.8v2.5"/>
<path d="M123.9 58.1v2.5M138.7 43.3h2.5v9.9M158.5 40.8v2.5h9.9M168.4 48.2h-9.9v2.5M178.2 45.8h22.2M180.7 45.8v7.4h2.5M193 53.2h2.5M200.4 53.2h5v2.4M20.2 68v2.4h9.9M30.1 75.4h-9.9v2.5M40 72.9h22.2M42.4 72.9v7.4h2.5"/>
<path d="M99.2 72.9h9.9M106.6 72.9v2.5M119 72.9h9.9M123.9 70.4v2.5M138.7 72.9h2.5v9.9M20.2 95.1v2.5h9.9M54.8 80.3h2.5M62.2 80.3h4.9v2.5M106.6 85.3v2.4M123.9 85.3v2.4M123.9 97.6v2.5M30.1 102.5h-9.9v2.5"/>
<path d="M40 100.1h22.2M42.4 100.1v7.4h2.5M54.8 107.5h2.5M62.2 107.5h4.9v2.4M99.2 100.1h9.9M106.6 100.1v2.4M106.6 112.4v2.5M119 100.1h9.9M123.9 112.4v2.5M138.7 100.1h2.5v9.8M20.2 122.3v2.5h9.9M30.1 129.7h-9.9v2.5"/>
<path d="M40 127.2h22.2M42.4 127.2v7.4h2.5M54.8 134.6h2.5M62.2 134.6h4.9v2.5M99.2 127.2h9.9M106.6 127.2v2.5M106.6 139.6v2.4M119 127.2h9.9M123.9 124.8v2.4M123.9 139.6v2.4M138.7 127.2h2.5v9.9M20.2 151.9v2.5h9.9"/>
<path d="M30.1 159.3h-9.9v2.5M40 156.8h22.2M42.4 156.8v7.5h2.5M99.2 154.4h9.9M106.6 154.4v2.4M119 154.4h9.9M123.9 151.9v2.5M138.7 154.4h2.5v9.9M54.8 164.3h2.5M62.2 164.3h4.9v2.4M106.6 166.7v2.5"/>
</g>
<g fill="#0dab76" stroke="#0dab76" stroke-width=".21">
<circle cx="42.4" cy="45.8" r=".49"/>
<circle cx="42.4" cy="72.9" r=".49"/>
<circle cx="180.7" cy="45.8" r=".49"/>
<circle cx="106.6" cy="43.3" r=".49"/>
<circle cx="106.6" cy="72.9" r=".49"/>
<circle cx="106.6" cy="100.1" r=".49"/>
<circle cx="106.6" cy="127.2" r=".49"/>
<circle cx="123.9" cy="43.3" r=".49"/>
<circle cx="123.9" cy="72.9" r=".49"/>
<circle cx="123.9" cy="100.1" r=".49"/>
<circle cx="123.9" cy="127.2" r=".49"/>
<circle cx="42.4" cy="100.1" r=".49"/>
<circle cx="42.4" cy="156.8" r=".49"/>
<circle cx="42.4" cy="127.2" r=".49"/>
<circle cx="123.9" cy="154.4" r=".49"/>
<circle cx="106.6" cy="154.4" r=".49"/>
</g>
<g font-size="5.2" fill="#808080">
<text x="27.6" y="28.5">Slide Switches</text>
<text x="96.8" y="26">Buttons</text>
<text x="178.2" y="28.5">Start Switch</text>
</g>
<g font-size="4.5" fill="#c90d0c">
<text x="181.4" y="192.9">Roboter-AG</text>
<text x="181.6" y="197.7">BZMarkdorf</text>
</g>
<g font-size="3.6" fill="#c90d0c">
<text x="15.2" y="6.9">1</text>
<text x="29.4" y="6.9">2</text>
<text x="43.5" y="6.9">3</text>
<text x="57.7" y="6.9">4</text>
<text x="71.9" y="6.9">5</text>
<text x="86" y="6.9">6</text>
<text x="100.2" y="6.9">7</text>
<text x="114.3" y="6.9">8</text>
<text x="128.5" y="6.9">9</text>
<text x="141.7" y="6.9">10</text>
<text x="156" y="6.9">11</text>
<text x="170" y="6.9">12</text>
<text x="184.2" y="6.9">13</text>
<text x="198.3" y="6.9">14</text>
<text x="212.5" y="6.9">15</text>
<text x="226.7" y="6.9">16</text>
<text x="240.8" y="6.9">17</text>
<text x="255" y="6.9">18</text>
<text x="269.1" y="6.9">19</text>
<text x="6.1" y="20.1">A</text>
<text x="278.9" y="20.1">A</text>
<text x="6.1" y="42.6">B</text>
<text x="278.9" y="42.6">B</text>
<text x="6" y="65.2">C</text>
<text x="278.8" y="65.2">C</text>
<text x="6" y="87.8">D</text>
<text x="278.8" y="87.8">D</text>
<text x="6.1" y="110.3">E</text>
<text x="278.9" y="110.3">E</text>
<text x="6.2" y="132.9">F</text>
<text x="279" y="132.9">F</text>
<text x="5.9" y="155.5">G</text>
<text x="278.7" y="155.5">G</text>
<text x="6" y="178.1">H</text>
<text x="278.8" y="178.1">H</text>
</g>
<text font-size="3.5" fill="#808080" x="93.8" y="194.4">DasInterfaceBoard</text>
<g font-size="2.4" fill="#808080">
<text x="121" y="22.9">+3V3</text>
<text x="17.4" y="35.3">+3V3</text>
<text x="155.6" y="35.3">+3V3</text>
<text x="31.6" y="37.1">SW1</text>
<text x="111.8" y="41.8">R18</text>
<text x="122.4" y="38.1" transform="rotate(-90 122.4 38.1)">R22</text>
<text x="127.1" y="37.8" transform="rotate(-90 127.1 37.8)">10k</text>
<text x="131" y="37.1">SW6</text>
<text x="168.5" y="37.1">SW10</text>
<text x="112" y="46.5">100</text>
<text x="129.4" y="47">BTN1</text>
<text x="47.6" y="51.7">R14</text>
<text x="59.7" y="49.8">WHITE</text>
<text x="62.2" y="52.7">LED7</text>
<text x="107.9" y="49">C3</text>
<text x="121" y="52.5">+3V3</text>
<text x="185.9" y="51.7">R26</text>
<text x="198" y="49.8">WHITE</text>
<text x="200.4" y="52.7">LED12</text>
<text x="17.8" y="55.6">GND</text>
<text x="47.9" y="56.4">22k</text>
<text x="107.9" y="54.2">100n</text>
<text x="138.7" y="58.1">GND</text>
<text x="156" y="55.6">GND</text>
<text x="186.2" y="56.4">22k</text>
<text x="17.4" y="62.4">+3V3</text>
<text x="31.6" y="64.3">SW2</text>
<text x="64.7" y="60.6">GND</text>
<text x="104.2" y="63">GND</text>
<text x="202.9" y="60.6">GND</text>
<text x="111.8" y="71.4">R19</text>
<text x="122.4" y="67.7" transform="rotate(-90 122.4 67.7)">R23</text>
<text x="127.1" y="67.5" transform="rotate(-90 127.1 67.5)">10k</text>
<text x="131" y="66.7">SW7</text>
<text x="59.7" y="77">WHITE</text>
<text x="112" y="76.1">100</text>
<text x="129.4" y="76.6">BTN2</text>
<text x="17.3" y="82.8">GND</text>
<text x="47.6" y="78.8">R13</text>
<text x="47.9" y="83.5">22k</text>
<text x="62.2" y="79.8">LED8</text>
<text x="107.9" y="83.8">100n</text>
<text x="107.9" y="78.6">C4</text>
<text x="121" y="79.7">+3V3</text>
<text x="17.4" y="89.6">+3V3</text>
<text x="64.7" y="87.7">GND</text>
<text x="138.7" y="87.7">GND</text>
<text x="31.6" y="91.4">SW3</text>
<text x="104.2" y="92.7">GND</text>
<text x="122.4" y="94.9" transform="rotate(-90 122.4 94.9)">R24</text>
<text x="127.1" y="94.6" transform="rotate(-90 127.1 94.6)">10k</text>
<text x="131" y="93.9">SW8</text>
<text x="111.8" y="98.6">R20</text>
<text x="47.6" y="106">R12</text>
<text x="59.7" y="104.1">WHITE</text>
<text x="62.2" y="107">LED9</text>
<text x="107.9" y="105.7">C5</text>
<text x="112" y="103.3">100</text>
<text x="121" y="106.9">+3V3</text>
<text x="129.4" y="103.8">BTN3</text>
<text x="17.3" y="109.9">GND</text>
<text x="47.9" y="110.7">22k</text>
<text x="107.9" y="110.9">100n</text>
<text x="17.4" y="116.7">+3V3</text>
<text x="31.6" y="118.6">SW4</text>
<text x="64.7" y="114.9">GND</text>
<text x="104.2" y="119.8">GND</text>
<text x="138.7" y="114.9">GND</text>
<text x="111.8" y="125.7">R21</text>
<text x="122.4" y="122" transform="rotate(-90 122.4 122)">R25</text>
<text x="127.1" y="121.8" transform="rotate(-90 127.1 121.8)">10k</text>
<text x="131" y="121.1">SW9</text>
<text x="59.7" y="131.3">WHITE</text>
<text x="112" y="130.4">100</text>
<text x="129.4" y="130.9">BTN4</text>
<text x="17.3" y="137.1">GND</text>
<text x="47.7" y="133.2">R11</text>
<text x="47.9" y="137.8">22k</text>
<text x="62.2" y="134.1">LED10</text>
<text x="107.9" y="132.9">C6</text>
<text x="121" y="134">+3V3</text>
<text x="64.7" y="142">GND</text>
<text x="107.9" y="138.1">100n</text>
<text x="138.7" y="142">GND</text>
<text x="17.4" y="146.4">+3V3</text>
<text x="31.6" y="148.2">SW5</text>
<text x="104.2" y="147">GND</text>
<text x="122.4" y="148.9" transform="rotate(-90 122.4 148.9)">10k</text>
<text x="127.1" y="148.5" transform="rotate(-90 127.1 148.5)">R8</text>
<text x="131.3" y="148.2">SW11</text>
<text x="112.5" y="152.9">R7</text>
<text x="59.7" y="160.9">WHITE</text>
<text x="107.9" y="160.1">C8</text>
<text x="112" y="157.6">100</text>
<text x="17.3" y="166.7">GND</text>
<text x="47.6" y="162.8">R10</text>
<text x="47.9" y="167.5">22k</text>
<text x="62.2" y="163.8">LED11</text>
<text x="107.9" y="165.3">100n</text>
<text x="64.7" y="171.7">GND</text>
<text x="138.7" y="169.2">GND</text>
<text x="104.2" y="174.1">GND</text>
<text x="153" y="190.8">DasInterfaceBoard V1.0</text>
<text x="217.7" y="190.3">Ersteller</text>
<text x="217.7" y="195.7">Version</text>
<text x="217.7" y="192.6">Rafael Günther</text>
<text x="244.4" y="192.6">2vs2-Lightweight-Top</text>
<text x="244.4" y="195.7">Speicher-Datum:</text>
<text x="273.3" y="195.7">Blatt</text>
<text x="217.7" y="198.2">V1.0</text>
<text x="244.4" y="198.2">7/29/26 5:01 PM</text>
<text x="273.3" y="198.2">2/2</text>
</g>
<g font-size="2.3" fill="#808080">
<text x="71.3" y="190.2">Freigabe</text>
<text x="93.8" y="190.8">Projekt:</text>
<text x="144.4" y="190.8">Urspr.:</text>
<text x="59.1" y="195.1">Datum</text>
<text x="59.1" y="192.6">Prüfer</text>
<text x="6" y="198.2">Änderung</text>
<text x="30.7" y="198.2">Datum</text>
<text x="43.1" y="198.2">Name</text>
<text x="59.1" y="198.1">Bearb. Rafael Günther</text>
<text x="93.8" y="198.2">Ers. f.</text>
<text x="144.4" y="198.2">Ers. d.</text>
</g>
<g font-size="2.1" fill="#808080">
<text x="31.1" y="47.9">2</text>
<text x="31.1" y="42.9">1</text>
<text x="37.9" y="45.4">C</text>
<text x="127.9" y="42.9">3*2</text>
<text x="136.6" y="42.9">1*2</text>
<text x="169.3" y="47.9">3</text>
<text x="169.3" y="42.9">1</text>
<text x="176.1" y="45.4">2</text>
<text x="31.1" y="70.1">1</text>
<text x="31.1" y="75">2</text>
<text x="37.9" y="72.6">C</text>
<text x="127.9" y="72.6">3*2</text>
<text x="136.6" y="72.6">1*2</text>
<text x="31.1" y="97.3">1</text>
<text x="37.9" y="99.7">C</text>
<text x="127.9" y="99.7">3*2</text>
<text x="136.6" y="99.7">1*2</text>
<text x="31.1" y="102.2">2</text>
<text x="31.1" y="124.4">1</text>
<text x="31.1" y="129.4">2</text>
<text x="37.9" y="126.9">C</text>
<text x="127.9" y="126.9">3*2</text>
<text x="136.6" y="126.9">1*2</text>
<text x="31.1" y="154">1</text>
<text x="127.9" y="154">1*2</text>
<text x="136.6" y="154">3*2</text>
<text x="31.1" y="159">2</text>
<text x="37.9" y="156.5">C</text>
<text x="244.4" y="190.3">Dateiname:</text>
</g>
<g font-size="1.7" fill="#808080">
<text x="63.4" y="46.4">SW1/1.5G</text>
<text x="88.6" y="43.9">BTN1/1.12F</text>
<text x="201.7" y="46.4">START_SW/1.5G</text>
<text x="63.4" y="73.5">SW2/1.5G</text>
<text x="88.6" y="73.5">BTN2/1.12F</text>
<text x="63.4" y="100.7">SW3/1.5F</text>
<text x="88.6" y="100.7">BTN3/1.12F</text>
<text x="63.4" y="127.8">SW4/1.5F</text>
<text x="88.3" y="127.8">BTN4/1.12G</text>
<text x="88.3" y="155">BTN5/1.12G</text>
<text x="63.4" y="157.5">SW5/1.5F</text>
</g>
</svg>
